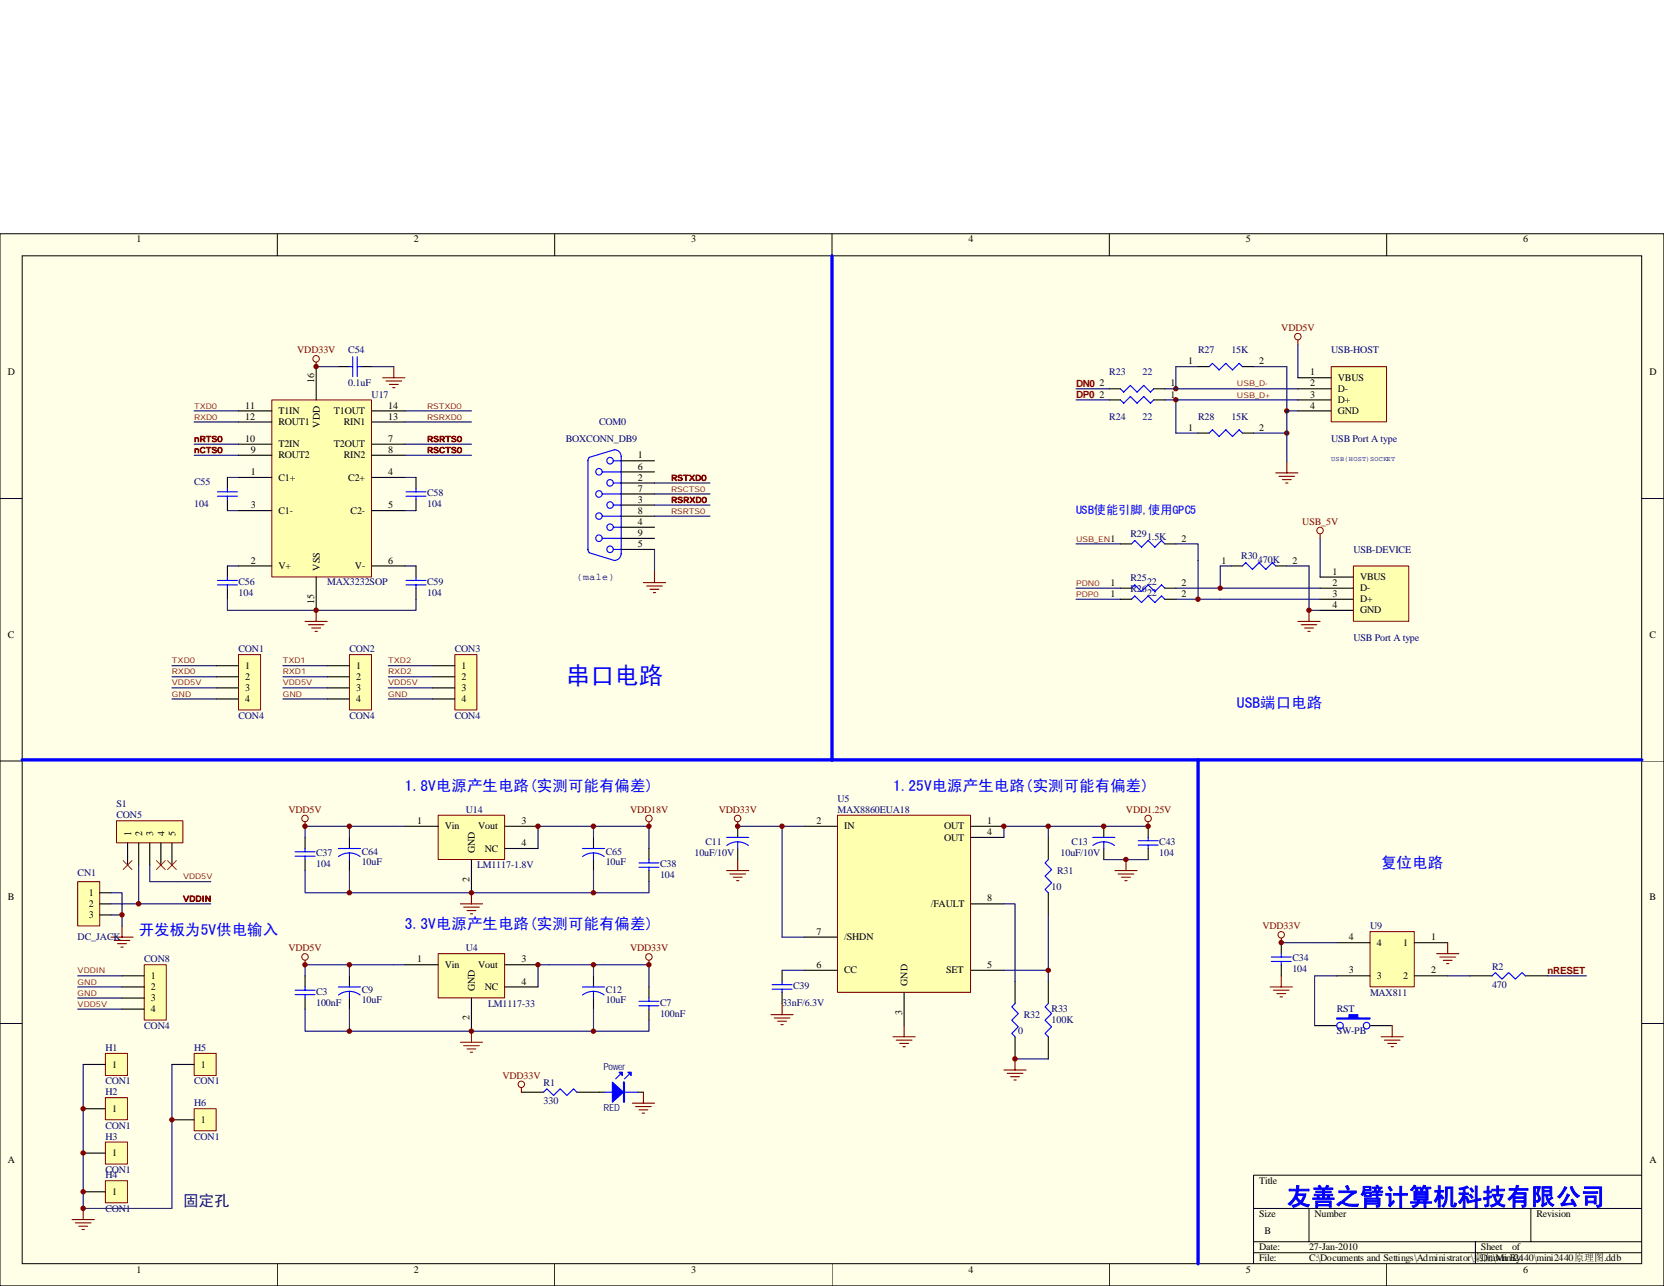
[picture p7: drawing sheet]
<svg xmlns="http://www.w3.org/2000/svg" width="279mm" height="216mm" viewBox="0 0 279 216" stroke-linecap="round" stroke-linejoin="round" font-family="sans-serif">
<path d="M0 39.2h279.4v176.7h-279.4z" fill="#ffffe8"/>
<g fill="none" stroke="#000" stroke-width=".17">
<path d="M0 39.2h279.4v176.7h-279.4zM46.6 39.2v3.7M93.1 39.2v3.7M139.7 39.2v3.7M186.3 39.2v3.7M232.8 39.2v3.7M3.7 42.9h272v169.3h-272zM0 83.7h3.7M275.7 83.7h3.7M0 127.8h3.7M275.7 127.8h3.7M0 171.8h3.7"/>
<path d="M275.7 171.8h3.7M275.7 197.3h-65.2v14.9M46.6 212.2v3.7M93.1 212.2v3.7M139.7 212.2v3.7M186.3 212.2v3.7M210.5 202.9h65.2M210.5 208.5h65.2M210.5 210.3h65.2M219.8 202.9v5.6M232.8 212.2v3.7M247.7 208.5v3.7"/>
<path d="M257 202.9v5.6"/>
</g>
<path d="M53.1 60.8v.8M64.3 63.4h3.7M64.8 64h2.6M65.4 64.5h1.5M65.9 65.1h.4M66.1 61.6v1.8M51.2 104.3h3.7M51.8 104.9h2.6M52.3 105.4h1.5M52.9 106h.4M53.1 102.5v1.8" fill="none" stroke="#800000" stroke-width=".19"/>
<g fill="none" stroke="#000080" stroke-width=".19">
<path d="M32.6 69h7.4M32.6 70.8h7.4M32.6 74.6h7.4M32.6 76.4h7.4M68 69h11.2M68 70.8h11.2M68 74.6h11.2M68 76.4h11.2M38.2 80.2h1.8M38.2 85.7h1.8M38.2 95h1.8M68 80.2h1.8"/>
<path d="M68 85.7h1.8M68 95h1.8M38.2 100.6v1.9h31.6v-1.9"/>
</g>
<path d="M38.2 80.2v1.8M38.2 83.9v1.8M38.2 95v1.9M38.2 98.7v1.9M69.8 80.2v1.8M69.8 83.9v1.8M69.8 95v1.9M69.8 98.7v1.9" fill="none" stroke="#000" stroke-width=".19"/>
<g fill="none" stroke="#00f" stroke-width=".19">
<path d="M36.5 83.3h3.4M36.5 82.6h3.4M36.5 98.2h3.4M36.5 97.5h3.4M38.2 82v.6M38.2 83.3v.6M38.2 96.9v.6M38.2 98.2v.5M68.2 83.3h3.3M68.2 82.6h3.3M68.2 98.2h3.3M68.2 97.5h3.3"/>
<path d="M69.8 82v.6M69.8 83.3v.6M69.8 96.9v.6M69.8 98.2v.5"/>
</g>
<circle cx="53.1" cy="60.2" r=".55" fill="none" stroke="#800000" stroke-width=".17"/>
<path d="M45.7 67.2h16.7v29.7h-16.7z" fill="#ffffb0"/>
<path d="M45.6 67.1h16.8v29.8h-16.8z" fill="none" stroke="#800000" stroke-width=".17"/>
<g fill="none" stroke="#000" stroke-width=".19">
<path d="M40 69h5.6M40 70.8h5.6M40 74.6h5.6M40 76.4h5.6M53.1 61.6v5.5M56.8 61.6h1.9M60.5 61.6h1.9M62.4 69h5.6M62.4 70.8h5.6M62.4 74.6h5.6M62.4 76.4h5.6M104.3 79.2h5.6"/>
<path d="M104.3 77.4h5.6M40 80.2h5.6M40 85.7h5.6M40 95h5.6M53.1 96.9v5.6M62.4 80.2h5.6M62.4 85.7h5.6M62.4 95h5.6M104.3 92.2h5.6M104.3 90.4h5.6M104.3 88.5h5.6M104.3 86.7h5.6"/>
<path d="M104.3 84.8h5.6M104.3 82.9h5.6M104.3 81.1h5.6M188.1 91.3h1.9M195.6 91.3h1.8"/>
</g>
<g fill="none" stroke="#00f" stroke-width=".19">
<path d="M59.2 59.9v3.3M60 59.9v3.3M58.7 61.6h.5M60 61.6h.5M98.9 76.8l-.2 .6v14.8l.2 .5M101.1 79.2h3.2M103 77.4h1.3M104.3 76.6a1.11 1.11 0 0 0-1.1-1.1l-4.3 1.3M104.3 76.6v16.4M98.9 92.8l4.3 1.3M101.1 90.4h3.2M101.1 86.7h3.2"/>
<path d="M101.1 82.9h3.2M103 92.2h1.3M103 88.5h1.3M103 84.8h1.3M103 81.1h1.3M104.3 93a1.13 1.13 0 0 1-1.1 1.1M190 91.3l.5-.6 1.2 1.2 1.1-1.2 1.1 1.2 1.1-1.2 .6 .6"/>
<circle cx="100.6" cy="79.2" r=".55"/>
<circle cx="102.4" cy="77.3" r=".55"/>
<circle cx="100.6" cy="90.4" r=".55"/>
<circle cx="100.6" cy="82.9" r=".55"/>
<circle cx="100.6" cy="86.6" r=".54"/>
<circle cx="102.4" cy="92.2" r=".55"/>
<circle cx="102.4" cy="81.1" r=".55"/>
<circle cx="102.4" cy="84.8" r=".55"/>
<circle cx="102.4" cy="88.5" r=".54"/>
</g>
<g fill="none" stroke="#000080" stroke-width=".19">
<path d="M217.9 57.8v5.6M53.1 61.6h3.7M62.4 61.6h3.7M180.7 65.3h5.6M180.7 67.1h5.6M195.6 65.3h22.3M195.6 67.1h22.3M197.4 67.1v5.6h3.8M201.2 61.6h-3.8v3.7M210.5 61.6h5.6v16M210.5 72.7h5.6M216.1 69h1.8"/>
<path d="M109.9 92.2v3.7M109.9 81.1h9.3M109.9 84.8h9.3M109.9 86.7h9.3M109.9 82.9h9.3M197.4 98.7h24.3M206.8 95h-1.9v3.7M216.1 95h3.7v7.5h1.9M204.9 100.6h16.8"/>
</g>
<path d="M108 97.8h3.8M108.6 98.4h2.6M109.2 98.9h1.4M109.7 99.5h.4M109.9 95.9v1.9" fill="none" stroke="#800000" stroke-width=".19"/>
<g fill="#800000" stroke="#800000" stroke-width=".17">
<circle cx="216.1" cy="72.7" r=".37"/>
<circle cx="197.4" cy="65.3" r=".37"/>
<circle cx="216.1" cy="69" r=".37"/>
<circle cx="204.9" cy="98.7" r=".37"/>
<circle cx="197.4" cy="67.1" r=".37"/>
</g>
<path d="M223.5 61.6h9.3v9.2h-9.3z" fill="#ffffb0"/>
<path d="M223.5 61.6h9.3v9.2h-9.3z" fill="none" stroke="#800000" stroke-width=".17"/>
<path d="M217.9 63.4h5.6M217.9 65.3h5.6M217.9 67.1h5.6M217.9 69h5.6" fill="none" stroke="#000" stroke-width=".19"/>
<path d="M227.3 95h9.2v9.3h-9.2z" fill="#ffffb0"/>
<g fill="none" stroke="#800000" stroke-width=".17">
<path d="M227.2 95h9.3v9.3h-9.3z"/>
<circle cx="217.9" cy="56.5" r=".55"/>
<circle cx="221.6" cy="89.1" r=".55"/>
</g>
<g fill="none" stroke="#000" stroke-width=".19">
<path d="M186.3 65.3h1.8M186.3 67.1h1.8M193.7 65.3h1.9M193.7 67.1h1.9M201.2 72.7h1.8M201.2 61.6h1.8M208.6 72.7h1.9M208.6 61.6h1.9M188.1 98.7h1.9M195.6 98.7h1.8M206.8 95h1.8M214.2 95h1.9"/>
<path d="M221.7 96.9h5.5M221.7 98.7h5.5M188.1 100.6h1.9M195.6 100.6h1.8M221.7 100.6h5.5M221.7 102.5h5.5M220.7 172.2h3.8M230 172.2h3.8"/>
</g>
<g fill="none" stroke="#00f" stroke-width=".19">
<path d="M188.1 65.3l.6 .5 1.1-1.1 1.1 1.1 1.1-1.1 1.2 1.1 .5-.5M188.1 67.1l.6 .6 1.1-1.1 1.1 1.1 1.1-1.1 1.2 1.1 .5-.6M203 72.7l.6-.5 1.1 1.1 1.1-1.1 1.1 1.1 1.2-1.1 .5 .5M203 61.6l.6-.6 1.1 1.1 1.1-1.1 1.1 1.1 1.2-1.1 .5 .6M190 98.7l.5-.5 1.2 1.1 1.1-1.1 1.1 1.1 1.1-1.1 .6 .5M208.6 95l.6-.5 1.1 1.1 1.1-1.1 1.1 1.1 1.2-1.1 .5 .5M190 100.6l.5-.5 1.2 1.1 1.1-1.1 1.1 1.1 1.1-1.1 .6 .5"/>
<circle cx="225" cy="172.2" r=".55"/>
<circle cx="229.5" cy="172.2" r=".55"/>
</g>
<path d="M217.9 57.1v.7M214.2 79.4h3.7M214.8 80h2.6M216.1 77.6v1.8M215.3 80.5h1.5M215.9 81.1h.4M221.7 89.6v.8M217.9 104.3h3.8M218.5 104.9h2.6M219.1 105.4h1.4M219.6 106h.4M219.8 102.5v1.8" fill="none" stroke="#800000" stroke-width=".19"/>
<path d="M180.7 98.7h7.4M180.7 91.3h7.4M197.4 91.3h3.8v9.3M221.7 90.4v6.5M180.7 100.6h7.4M197.4 100.6h7.5M259.8 163.8h6.6" fill="none" stroke="#000080" stroke-width=".19"/>
<path d="M224.5 170.9h2v-.6h1.5v.6h2v.2h-5.5z" fill-rule="evenodd" fill="#00f" stroke="#00f" stroke-width=".19"/>
<path d="M230.1 156.4h7.4v9.3h-7.4z" fill="#ffffb0"/>
<g fill="none" stroke="#800000" stroke-width=".17">
<path d="M230 156.4h7.5v9.3h-7.5z"/>
<circle cx="215.1" cy="156.9" r=".54"/>
</g>
<path d="M215.1 158.3v1.8M224.5 158.3h5.5M237.5 158.3h5.6M215.1 162v1.8M224.5 163.8h5.5M237.5 163.8h5.6M246.8 163.8h3.7M256.1 163.8h3.7" fill="none" stroke="#000" stroke-width=".19"/>
<g fill="none" stroke="#800000" stroke-width=".19">
<path d="M215.1 157.5v.8M243.1 158.3v1.8M213.3 165.7h3.7M213.8 166.2h2.7M214.4 166.8h1.5M214.9 167.4h.4M215.1 163.8v1.9M231.9 174.1h3.7M232.5 174.6h2.6M233 175.2h1.5M233.6 175.7h.4M233.8 172.2v1.9"/>
<path d="M241.2 160.1h3.7M241.8 160.7h2.6M242.3 161.2h1.5M242.9 161.8h.4"/>
</g>
<path d="M213.5 161.4h3.3M213.5 160.7h3.3M215.1 160.1v.6M215.1 161.4v.6M250.5 163.8l.6-.5 1.1 1.1 1.1-1.1 1.1 1.1 1.2-1.1 .5 .5" fill="none" stroke="#00f" stroke-width=".19"/>
<path d="M220.7 158.3h3.8M224.5 163.8h-3.8v8.4" fill="none" stroke="#000080" stroke-width=".19"/>
<path d="M58.7 109.9h3.7v9.3h-3.7z" fill="#ffffb0"/>
<path d="M58.7 109.9h3.7v9.3h-3.7z" fill="none" stroke="#800000" stroke-width=".17"/>
<path d="M54.9 111.8h3.8M54.9 113.6h3.8M54.9 115.5h3.8M54.9 117.3h3.8" fill="none" stroke="#000" stroke-width=".19"/>
<path d="M28.9 111.8h7.4M28.9 113.6h7.4M28.9 115.5h7.4M28.9 117.3h7.4M47.5 111.8h7.4M47.5 113.6h7.4M47.5 115.5h7.4M47.5 117.3h7.4" fill="none" stroke="#000080" stroke-width=".19"/>
<path d="M76.4 109.9h3.7v9.3h-3.7z" fill="#ffffb0"/>
<path d="M76.4 109.9h3.7v9.3h-3.7z" fill="none" stroke="#800000" stroke-width=".17"/>
<path d="M72.6 111.8h3.8M72.6 113.6h3.8M72.6 115.5h3.8M72.6 117.3h3.8" fill="none" stroke="#000" stroke-width=".19"/>
<path d="M65.2 111.8h7.4M65.2 113.6h7.4M65.2 115.5h7.4M65.2 117.3h7.4" fill="none" stroke="#000080" stroke-width=".19"/>
<path d="M40.1 109.9h3.7v9.3h-3.7z" fill="#ffffb0"/>
<path d="M40 109.9h3.8v9.3h-3.8z" fill="none" stroke="#800000" stroke-width=".17"/>
<path d="M36.3 111.8h3.7M36.3 113.6h3.7M36.3 115.5h3.7M36.3 117.3h3.7" fill="none" stroke="#000" stroke-width=".19"/>
<path d="M139.7 42.9v84.7M3.7 127.6h272" fill="none" stroke="#00f" stroke-width=".56"/>
<g fill="#800000" stroke="#800000" stroke-width=".17">
<circle cx="53.1" cy="102.4" r=".37"/>
<circle cx="53.1" cy="61.5" r=".38"/>
<circle cx="219.8" cy="102.4" r=".37"/>
<circle cx="201.2" cy="100.6" r=".38"/>
</g>
<path d="M18.6 157.3h3.8M19.2 157.9h2.6M19.7 158.4h1.5M20.3 159h.4M20.5 155.5v1.8" fill="none" stroke="#800000" stroke-width=".19"/>
<path d="M13.1 148h3.6v7.4h-3.6z" fill="#ffffb0"/>
<g fill="none" stroke="#800000" stroke-width=".17">
<path d="M13 148h3.7v7.4h-3.7z"/>
<circle cx="87.5" cy="182" r=".54"/>
</g>
<g fill="none" stroke="#000" stroke-width=".19">
<path d="M16.8 149.9h1.8M16.8 151.7h1.8M16.8 153.6h1.8M51.2 163.8v1.9M51.2 167.6v1.8M58.7 163.8v1.9M58.7 167.6v1.8M99.7 163.8v1.9M99.7 167.6v1.8M109 165.7v1.9M109 169.4v1.9M87.5 183.4h3.8"/>
<path d="M96.9 183.4h4.6M107.1 183.4h.9"/>
</g>
<path d="M18.6 153.6h1.9M51.2 169.4v3.7h7.5M51.2 162v1.8M58.7 169.4v3.7M66.1 162h-7.4v1.8M92.2 162h16.8v3.7M99.7 169.4v3.7h-41M99.7 162v1.8M109 171.3v1.8h-9.3" fill="none" stroke="#000080" stroke-width=".19"/>
<g fill="none" stroke="#00f" stroke-width=".19">
<path d="M49.6 167h3.3M49.6 166.2h3.3M51.2 165.7v.5M51.2 167v.6M56.8 165.7h3.7M56.8 167a3 3 0 0 1 3.7 0M58.7 166.4v1.2M97.8 165.7h3.7M97.8 167a3 3 0 0 1 3.7 0M99.7 166.4v1.2M107.3 168.8h3.3M107.3 168.1h3.3"/>
<path d="M109 167.6v.5M109 168.8v.6M91.3 183.4l.5-.6 1.1 1.1 1.2-1.1 1.1 1.1 1.1-1.1 .6 .6M101.5 183.4h5.6M104.1 180.4l-.7 .7M105.6 180.4l-.7 .7"/>
</g>
<g fill="#00f" stroke="#00f" stroke-width=".19">
<path d="M102.8 181.7l1.9 1.7-1.9 1.6z"/>
<path d="M105.4 180h.6v.6z"/>
<path d="M103.9 180h.6v.6z"/>
<path d="M104.7 181.7h.2v3.3h-.2z" fill-rule="evenodd"/>
</g>
<path d="M87.5 182.6v.8M106.2 185.2h3.7M106.7 185.8h2.6M107.3 186.3h1.5M107.8 186.9h.4M108 183.4v1.8" fill="none" stroke="#800000" stroke-width=".19"/>
<path d="M73.6 160.1h11.1v7.4h-11.1z" fill="#ffffb0"/>
<path d="M73.6 160.1h11.1v7.4h-11.1z" fill="none" stroke="#800000" stroke-width=".17"/>
<path d="M68 162h5.6M79.2 167.6v5.5M84.8 162h5.5M84.8 165.7h5.5" fill="none" stroke="#000" stroke-width=".19"/>
<path d="M66.1 162h1.9M92.2 162h-1.9v3.7" fill="none" stroke="#000080" stroke-width=".19"/>
<path d="M17.7 176.9h3.7v3.7h-3.7z" fill="#ffffb0"/>
<path d="M17.7 176.8h3.7v3.8h-3.7z" fill="none" stroke="#800000" stroke-width=".17"/>
<path d="M14 178.7h3.7" fill="none" stroke="#000" stroke-width=".19"/>
<path d="M17.7 184.3h3.7v3.7h-3.7z" fill="#ffffb0"/>
<path d="M17.7 184.3h3.7v3.7h-3.7z" fill="none" stroke="#800000" stroke-width=".17"/>
<path d="M14 186.1h3.7" fill="none" stroke="#000" stroke-width=".19"/>
<path d="M17.7 198.2h3.7v3.7h-3.7z" fill="#ffffb0"/>
<path d="M17.7 198.2h3.7v3.7h-3.7z" fill="none" stroke="#800000" stroke-width=".17"/>
<path d="M14 200.1h3.7" fill="none" stroke="#000" stroke-width=".19"/>
<path d="M17.7 191.7h3.7v3.7h-3.7z" fill="#ffffb0"/>
<path d="M17.7 191.7h3.7v3.7h-3.7z" fill="none" stroke="#800000" stroke-width=".17"/>
<path d="M14 193.6h3.7" fill="none" stroke="#000" stroke-width=".19"/>
<path d="M29.8 148h5.6M14 178.7v24.2" fill="none" stroke="#000080" stroke-width=".19"/>
<path d="M12.1 204.7h3.7M12.7 205.3h2.6M13.2 205.9h1.5M13.8 206.4h.4M14 202.9v1.8" fill="none" stroke="#800000" stroke-width=".19"/>
<path d="M19.6 137.8h11.1v3.7h-11.1z" fill="#ffffb0"/>
<path d="M19.6 137.8h11.1v3.7h-11.1z" fill="none" stroke="#800000" stroke-width=".17"/>
<path d="M21.4 141.5v3.7M23.3 141.5v3.7M25.1 141.5v3.7M27 141.5v3.7M28.9 141.5v3.7" fill="none" stroke="#000" stroke-width=".19"/>
<path d="M20.7 144.5l1.5 1.5M22.2 144.5l-1.5 1.5M26.3 144.5l1.4 1.5M27.7 144.5l-1.4 1.5M28.1 144.5l1.5 1.5M29.6 144.5l-1.5 1.5" fill="none" stroke="#f00" stroke-width=".17"/>
<path d="M25.1 145.2v2.8h4.7" fill="none" stroke="#000080" stroke-width=".19"/>
<path d="M24.2 162h3.7v9.3h-3.7z" fill="#ffffb0"/>
<path d="M24.2 162h3.7v9.3h-3.7z" fill="none" stroke="#800000" stroke-width=".17"/>
<path d="M20.5 163.8h3.7M20.5 165.7h3.7M20.5 167.6h3.7M20.5 169.4h3.7" fill="none" stroke="#000" stroke-width=".19"/>
<path d="M13 163.8h7.5M13 165.7h7.5M13 167.6h7.5M13 169.4h7.5" fill="none" stroke="#000080" stroke-width=".19"/>
<path d="M32.6 176.9h3.7v3.7h-3.7z" fill="#ffffb0"/>
<path d="M32.6 176.8h3.7v3.8h-3.7z" fill="none" stroke="#800000" stroke-width=".17"/>
<path d="M28.9 178.7h3.7" fill="none" stroke="#000" stroke-width=".19"/>
<path d="M32.6 186.2h3.7v3.6h-3.7z" fill="#ffffb0"/>
<g fill="none" stroke="#800000" stroke-width=".17">
<path d="M32.6 186.1h3.7v3.7h-3.7z"/>
<circle cx="51.2" cy="137.4" r=".55"/>
</g>
<path d="M51.2 140.6v1.9M51.2 144.3v1.9M58.7 140.6v1.9M58.7 144.3v1.9M99.7 140.6v1.9M99.7 144.3v1.9M109 142.5v1.8M109 146.2v1.8M28.9 188h3.7" fill="none" stroke="#000" stroke-width=".19"/>
<path d="M58.7 138.7v1.9M66.1 138.7h-14.9v1.9M92.2 138.7h16.8v3.8M99.7 138.7v1.9M51.2 146.2v3.7h7.5M58.7 146.2v3.7M99.7 146.2v3.7h-41M109 148v1.9h-9.3M28.9 178.7v24.2h-14.9" fill="none" stroke="#000080" stroke-width=".19"/>
<path d="M77.3 175h3.7M77.9 175.6h2.6M78.4 176.1h1.5M79 176.7h.4M79.2 173.1v1.9" fill="none" stroke="#f00" stroke-width=".19"/>
<g fill="none" stroke="#00f" stroke-width=".19">
<path d="M49.6 143.7h3.3M49.6 143h3.3M51.2 142.5v.5M51.2 143.7v.6M56.8 142.5h3.7M56.8 143.8a3 3 0 0 1 3.7 0M58.7 143.2v1.1M97.8 142.5h3.7M97.8 143.8a3 3 0 0 1 3.7 0M99.7 143.2v1.1M107.3 145.6h3.3M107.3 144.9h3.3"/>
<path d="M109 144.3v.6M109 145.6v.6"/>
</g>
<path d="M51.2 138v.7M77.3 151.7h3.7M77.9 152.3h2.6M78.4 152.9h1.5M79 153.4h.4M79.2 149.9v1.8" fill="none" stroke="#800000" stroke-width=".19"/>
<path d="M73.6 136.9h11.1v7.4h-11.1z" fill="#ffffb0"/>
<g fill="none" stroke="#800000" stroke-width=".17">
<path d="M73.6 136.9h11.1v7.4h-11.1z"/>
<circle cx="108.9" cy="137.4" r=".55"/>
<circle cx="51.2" cy="160.7" r=".55"/>
<circle cx="108.9" cy="160.7" r=".55"/>
</g>
<path d="M68 138.7h5.6M84.8 138.7h5.5M79.2 144.3v5.6M84.8 142.5h5.5" fill="none" stroke="#000" stroke-width=".19"/>
<path d="M66.1 138.7h1.9M92.2 138.7h-1.9v3.8M18.6 149.9h1.9v5.6M18.6 151.7h4.7M23.3 145.2v6.5h12.1M51.2 162h7.5" fill="none" stroke="#000080" stroke-width=".19"/>
<path d="M109 138v.7M51.2 161.2v.8M109 161.2v.8" fill="none" stroke="#800000" stroke-width=".19"/>
<g fill="#800000" stroke="#800000" stroke-width=".17">
<circle cx="20.5" cy="153.6" r=".37"/>
<circle cx="58.7" cy="162" r=".37"/>
<circle cx="58.7" cy="173.1" r=".37"/>
<circle cx="109" cy="162" r=".37"/>
<circle cx="99.6" cy="162" r=".37"/>
<circle cx="51.2" cy="162" r=".37"/>
<circle cx="79.2" cy="173.1" r=".37"/>
<circle cx="90.3" cy="162" r=".37"/>
<circle cx="14" cy="186.1" r=".37"/>
<circle cx="14" cy="200.1" r=".37"/>
<circle cx="14" cy="193.6" r=".37"/>
<circle cx="14" cy="202.9" r=".38"/>
<circle cx="28.9" cy="188" r=".37"/>
<circle cx="79.2" cy="149.9" r=".37"/>
<circle cx="58.7" cy="138.7" r=".38"/>
<circle cx="58.7" cy="149.9" r=".37"/>
<circle cx="99.6" cy="149.9" r=".37"/>
<circle cx="109" cy="138.7" r=".38"/>
<circle cx="99.6" cy="138.7" r=".38"/>
<circle cx="51.2" cy="138.7" r=".38"/>
<circle cx="90.3" cy="138.7" r=".38"/>
<circle cx="23.3" cy="151.7" r=".38"/>
<circle cx="99.6" cy="173.1" r=".37"/>
</g>
<path d="M140.7 136.9h22.3v29.7h-22.3z" fill="#ffffb0"/>
<g fill="none" stroke="#800000" stroke-width=".17">
<path d="M140.6 136.9h22.4v29.7h-22.4z"/>
<circle cx="123.8" cy="137.4" r=".55"/>
<circle cx="192.8" cy="137.4" r=".55"/>
</g>
<g fill="none" stroke="#000" stroke-width=".19">
<path d="M123.9 138.7v1.9M135 138.7h5.6M163 138.7h5.6M185.3 138.7v1.9M192.8 138.7v1.9M123.9 142.5v1.8M135 157.3h5.6M163 140.6h5.6M163 151.7h5.6M176 140.6v3.7M176 149.9v3.7M185.3 142.5v1.8"/>
<path d="M192.8 142.5v1.8M131.3 162.9v1.9M131.3 166.6v1.9M135 162.9h5.6M151.8 166.6v5.6M163 162.9h5.6M170.4 164.8v3.7M170.4 174.1v3.7M176 164.8v3.7M176 174.1v3.7"/>
</g>
<g fill="none" stroke="#00f" stroke-width=".19">
<path d="M122 140.6h3.7M122 141.9a3 3 0 0 1 3.7 0M123.9 141.3v1.2M176 144.3l-.5 .6 1.1 1.1-1.1 1.1 1.1 1.1-1.1 1.1 .5 .6M183.5 140.6h3.7M185.3 141.3l1.2 .3 .6 .3M185.3 141.3l-1.1 .3-.7 .3M185.3 141.3v1.2M191.1 141.9h3.4M191.1 141.1h3.4M192.8 140.6v.5M192.8 141.9v.6"/>
<path d="M129.6 166.1h3.4M129.6 165.3h3.4M131.3 164.8v.5M131.3 166.1v.5M170.4 168.5l-.5 .5 1.1 1.2-1.1 1.1 1.1 1.1-1.1 1.1 .5 .6M176 168.5l-.5 .5 1.1 1.2-1.1 1.1 1.1 1.1-1.1 1.1 .5 .6"/>
</g>
<path d="M123.9 138.7h11.1M131.3 138.7v18.6h3.7M176 138.7v1.9M192.8 138.7h-24.2v1.9M168.6 151.7h1.8v13.1M176 153.6v11.2M185.3 144.3h7.5M215.1 158.3h5.6M131.3 162.9h3.7M168.6 162.9h7.4M170.4 177.8h5.6M243.1 163.8h3.7" fill="none" stroke="#000080" stroke-width=".19"/>
<g fill="none" stroke="#800000" stroke-width=".19">
<path d="M123.9 138v.7M192.8 138v.7M122 146.2h3.7M122.6 146.7h2.6M123.1 147.3h1.5M123.7 147.8h.4M123.9 144.3v1.9M187.2 146.2h3.7M187.7 146.7h2.7M188.3 147.3h1.5M188.9 147.8h.4M189.1 144.3v1.9"/>
<path d="M129.5 170.3h3.7M130 170.9h2.6M130.6 171.4h1.5M131.1 172h.4M131.3 168.5v1.8M149.9 174.1h3.8M150.5 174.6h2.6M151.1 175.2h1.4M151.6 175.7h.4M151.8 172.2v1.9M168.6 179.6h3.7M170.4 177.8v1.8"/>
<path d="M169.1 180.2h2.6M169.7 180.8h1.5M170.2 181.3h.4"/>
</g>
<g fill="#800000" stroke="#800000" stroke-width=".17">
<circle cx="168.6" cy="138.7" r=".38"/>
<circle cx="192.8" cy="138.7" r=".38"/>
<circle cx="123.9" cy="138.7" r=".38"/>
<circle cx="131.3" cy="138.7" r=".38"/>
<circle cx="170.4" cy="177.8" r=".38"/>
<circle cx="176" cy="162.9" r=".37"/>
<circle cx="176" cy="138.7" r=".38"/>
<circle cx="185.3" cy="138.7" r=".38"/>
<circle cx="189.1" cy="144.3" r=".37"/>
<circle cx="215.1" cy="158.2" r=".37"/>
</g>
<path d="M201.2 127.6v84.6" fill="none" stroke="#00f" stroke-width=".56"/>
<g font-size="4.1" fill="#00f">
<text x="95" y="114.9">串口电路</text>
<text x="216.1" y="202.3">友善之臂计算机科技有限公司</text>
</g>
<g font-size="2.6" fill="#00f">
<text x="207.7" y="118.9">USB端口电路</text>
<text x="68" y="132.8">1.8V电源产生电路(实测可能有偏差)</text>
<text x="149.9" y="132.8">1.25V电源产生电路(实测可能有偏差)</text>
<text x="231.9" y="145.8">复位电路</text>
<text x="23.3" y="157">开发板为5V供电输入</text>
<text x="68" y="156">3.3V电源产生电路(实测可能有偏差)</text>
</g>
<text font-size="2.6" fill="#000080" x="30.7" y="202.5">固定孔</text>
<text font-size="2" fill="#00f" x="180.7" y="86.4">USB使能引脚,使用GPC5</text>
<g font-size="1.7">
<text x="22.9" y="40.7">1</text>
<text x="69.5" y="40.7">2</text>
<text x="116" y="40.7">3</text>
<text x="162.6" y="40.7">4</text>
<text x="209.2" y="40.7">5</text>
<text x="255.7" y="40.7">6</text>
<text x="1.3" y="63">D</text>
<text x="52.7" y="64.3" transform="rotate(-90 52.7 64.3)">16</text>
<text x="184.6" y="64.9">2</text>
<text x="196.5" y="64.9">1</text>
<text x="199.5" y="61.2">1</text>
<text x="211.4" y="61.2">2</text>
<text x="220" y="63">1</text>
<text x="220" y="64.9">2</text>
<text x="224.6" y="63.9">VBUS</text>
<text x="224.6" y="65.8">D-</text>
<text x="277" y="63">D</text>
<text x="41.2" y="68.6">11</text>
<text x="41.2" y="70.4">12</text>
<text x="46.8" y="69.5">T1IN</text>
<text x="46.8" y="71.4">ROUT1</text>
<text x="53.7" y="71.8" transform="rotate(-90 53.7 71.8)">VDD</text>
<text x="56.1" y="69.5">T1OUT</text>
<text x="57.7" y="71.4">RIN1</text>
<text x="65.2" y="70.4">13</text>
<text x="65.2" y="68.6">14</text>
<text x="184.6" y="66.7">2</text>
<text x="196.5" y="66.7">1</text>
<text x="220" y="66.7">3</text>
<text x="220" y="68.6">4</text>
<text x="224.6" y="67.7">D+</text>
<text x="224.6" y="69.5">GND</text>
<text x="41.2" y="74.2">10</text>
<text x="42.1" y="76">9</text>
<text x="46.8" y="75.1">T2IN</text>
<text x="46.8" y="77">ROUT2</text>
<text x="56.1" y="75.1">T2OUT</text>
<text x="57.7" y="77">RIN2</text>
<text x="65.2" y="76">8</text>
<text x="65.2" y="74.2">7</text>
<text x="107.1" y="77">1</text>
<text x="199.5" y="72.3">1</text>
<text x="211.4" y="72.3">2</text>
<text x="42.1" y="79.8">1</text>
<text x="46.8" y="80.7">C1+</text>
<text x="58.5" y="80.7">C2+</text>
<text x="65.2" y="79.8">4</text>
<text x="107.1" y="82.5">7</text>
<text x="107.1" y="80.7">2</text>
<text x="107.1" y="78.8">6</text>
<text x="42.1" y="85.3">3</text>
<text x="46.8" y="86.3">C1-</text>
<text x="58.9" y="86.3">C2-</text>
<text x="65.2" y="85.3">5</text>
<text x="107.1" y="90">9</text>
<text x="107.1" y="88.1">4</text>
<text x="107.1" y="86.3">8</text>
<text x="107.1" y="84.4">3</text>
<text x="42.1" y="94.6">2</text>
<text x="46.8" y="95.6">V+</text>
<text x="53.7" y="95.8" transform="rotate(-90 53.7 95.8)">VSS</text>
<text x="59.6" y="95.6">V-</text>
<text x="65.2" y="94.6">6</text>
<text x="107.1" y="91.8">5</text>
<text x="186.5" y="90.9">1</text>
<text x="198.4" y="90.9">2</text>
<text x="205.1" y="94.6">1</text>
<text x="217" y="94.6">2</text>
<text x="52.7" y="101.3" transform="rotate(-90 52.7 101.3)">15</text>
<text x="186.5" y="100.2">1</text>
<text x="186.5" y="98.3">1</text>
<text x="198.4" y="100.2">2</text>
<text x="198.4" y="98.3">2</text>
<text x="223.7" y="96.5">1</text>
<text x="223.7" y="98.3">2</text>
<text x="223.7" y="100.2">3</text>
<text x="228.4" y="97.4">VBUS</text>
<text x="228.4" y="99.3">D-</text>
<text x="228.4" y="101.1">D+</text>
<text x="1.3" y="107.1">C</text>
<text x="223.7" y="102.1">4</text>
<text x="228.4" y="103">GND</text>
<text x="277" y="107.1">C</text>
<text x="41.2" y="112.3">1</text>
<text x="59.8" y="112.3">1</text>
<text x="77.5" y="112.3">1</text>
<text x="41.2" y="114.2">2</text>
<text x="41.2" y="116">3</text>
<text x="41.2" y="117.9">4</text>
<text x="59.8" y="114.2">2</text>
<text x="59.8" y="116">3</text>
<text x="59.8" y="117.9">4</text>
<text x="77.5" y="114.2">2</text>
<text x="77.5" y="116">3</text>
<text x="77.5" y="117.9">4</text>
<text x="22" y="140.4" transform="rotate(-90 22 140.4)">1</text>
<text x="23.9" y="140.4" transform="rotate(-90 23.9 140.4)">2</text>
<text x="25.7" y="140.4" transform="rotate(-90 25.7 140.4)">3</text>
<text x="27.6" y="140.4" transform="rotate(-90 27.6 140.4)">4</text>
<text x="29.5" y="140.4" transform="rotate(-90 29.5 140.4)">5</text>
<text x="70" y="138.3">1</text>
<text x="74.7" y="139.3">Vin</text>
<text x="79.8" y="143.2" transform="rotate(-90 79.8 143.2)">GND</text>
<text x="80.3" y="139.3">Vout</text>
<text x="81.4" y="143">NC</text>
<text x="87.5" y="142">4</text>
<text x="87.5" y="138.3">3</text>
<text x="137.1" y="138.3">2</text>
<text x="141.8" y="139.3">IN</text>
<text x="158.5" y="139.3">OUT</text>
<text x="158.5" y="141.1">OUT</text>
<text x="165.8" y="138.3">1</text>
<text x="165.8" y="140.2">4</text>
<text x="78.8" y="148" transform="rotate(-90 78.8 148)">2</text>
<text x="1.3" y="151.2">B</text>
<text x="14.9" y="150.4">1</text>
<text x="14.9" y="152.3">2</text>
<text x="14.9" y="154.1">3</text>
<text x="156.3" y="152.3">/FAULT</text>
<text x="165.8" y="151.3">8</text>
<text x="277" y="151.2">B</text>
<text x="70" y="161.6">1</text>
<text x="87.5" y="161.6">3</text>
<text x="137.1" y="156.9">7</text>
<text x="141.8" y="157.9">/SHDN</text>
<text x="226.5" y="157.9">4</text>
<text x="231.2" y="158.8">4</text>
<text x="235.6" y="158.8">1</text>
<text x="240.3" y="157.9">1</text>
<text x="25.3" y="164.4">1</text>
<text x="25.3" y="166.2">2</text>
<text x="74.7" y="162.5">Vin</text>
<text x="79.8" y="166.4" transform="rotate(-90 79.8 166.4)">GND</text>
<text x="80.3" y="162.5">Vout</text>
<text x="81.4" y="166.2">NC</text>
<text x="87.5" y="165.3">4</text>
<text x="137.1" y="162.5">6</text>
<text x="141.8" y="163.4">CC</text>
<text x="152.4" y="165.5" transform="rotate(-90 152.4 165.5)">GND</text>
<text x="158.9" y="163.4">SET</text>
<text x="165.8" y="162.5">5</text>
<text x="226.5" y="163.4">3</text>
<text x="231.2" y="164.4">3</text>
<text x="235.6" y="164.4">2</text>
<text x="240.3" y="163.4">2</text>
<text x="25.3" y="168.1">3</text>
<text x="25.3" y="169.9">4</text>
<text x="78.8" y="171.3" transform="rotate(-90 78.8 171.3)">2</text>
<text x="151.5" y="170.3" transform="rotate(-90 151.5 170.3)">3</text>
<text x="18.8" y="179.2">1</text>
<text x="33.7" y="179.2">1</text>
<text x="18.8" y="186.7">1</text>
<text x="33.7" y="188.5">1</text>
<text x="1.3" y="195.2">A</text>
<text x="18.8" y="194.1">1</text>
<text x="277" y="195.2">A</text>
<text x="18.8" y="200.6">1</text>
<text x="211.4" y="198.8">Title</text>
<text x="211.4" y="204.3">Size</text>
<text x="211.4" y="209.9">Date:</text>
<text x="212.3" y="207.1">B</text>
<text x="219.8" y="209.9">27-Jan-2010</text>
<text x="220.7" y="204.3">Number</text>
<text x="248.7" y="209.9">Sheet</text>
<text x="253.9" y="209.9">of</text>
<text x="258" y="204.3">Revision</text>
<text x="22.9" y="213.6">1</text>
<text x="69.5" y="213.6">2</text>
<text x="116" y="213.6">3</text>
<text x="162.6" y="213.6">4</text>
<text x="209.2" y="213.6">5</text>
<text x="211.4" y="211.8">File:</text>
<text x="219.8" y="211.8">C:\Documents and Settings\Administrator\桌面\Mini2440\mini2440原理图.ddb</text>
<text x="248.7" y="211.8">Drawn By:</text>
<text x="255.7" y="213.6">6</text>
</g>
<g font-size="1.7" fill="#800000">
<text x="49.9" y="59.3">VDD33V</text>
<text x="215.1" y="55.6">VDD5V</text>
<text x="180.7" y="64.9">DN0</text>
<text x="180.7" y="66.8">DP0</text>
<text x="218.7" y="88.1">USB_5V</text>
<text x="48.4" y="136.5">VDD5V</text>
<text x="105.8" y="136.5">VDD18V</text>
<text x="120.7" y="136.5">VDD33V</text>
<text x="189.1" y="136.5">VDD1.25V</text>
<text x="212" y="156">VDD33V</text>
<text x="48.4" y="159.7">VDD5V</text>
<text x="105.8" y="159.7">VDD33V</text>
<text x="259.8" y="163.4">nRESET</text>
<text x="84.4" y="181.1">VDD33V</text>
</g>
<g font-size="1.7" fill="#000080">
<text x="58.5" y="59.3">C54</text>
<text x="201.2" y="59.3">R27</text>
<text x="206.8" y="59.3">15K</text>
<text x="223.5" y="59.3">USB-HOST</text>
<text x="58.5" y="64.9">0.1uF</text>
<text x="186.3" y="63">R23</text>
<text x="191.9" y="63">22</text>
<text x="62.4" y="66.7">U17</text>
<text x="100.6" y="71.4">COM0</text>
<text x="186.3" y="70.4">R24</text>
<text x="191.9" y="70.4">22</text>
<text x="201.2" y="70.4">R28</text>
<text x="206.8" y="70.4">15K</text>
<text x="95" y="74.2">BOXCONN_DB9</text>
<text x="223.5" y="74.2">USB Port A type</text>
<text x="32.6" y="81.4">C55</text>
<text x="71.7" y="83.3">C58</text>
<text x="32.6" y="85.2">104</text>
<text x="71.7" y="85.2">104</text>
<text x="189.8" y="90.2">R29</text>
<text x="192.6" y="90.7">1.5K</text>
<text x="208.4" y="93.9">R30</text>
<text x="211.2" y="94.4">470K</text>
<text x="227.2" y="92.8">USB-DEVICE</text>
<text x="40" y="98.2">C56</text>
<text x="40" y="100">104</text>
<text x="54.9" y="98.2">MAX3232SOP</text>
<text x="71.7" y="98.2">C59</text>
<text x="71.7" y="100">104</text>
<text x="189.8" y="99.5">R26</text>
<text x="189.8" y="97.6">R25</text>
<text x="192.6" y="100">22</text>
<text x="192.6" y="98.2">22</text>
<text x="227.2" y="107.7">USB Port A type</text>
<text x="40" y="109.5">CON1</text>
<text x="58.7" y="109.5">CON2</text>
<text x="76.4" y="109.5">CON3</text>
<text x="40" y="120.7">CON4</text>
<text x="58.7" y="120.7">CON4</text>
<text x="76.4" y="120.7">CON4</text>
<text x="19.6" y="135.5">S1</text>
<text x="19.6" y="137.4">CON5</text>
<text x="78.2" y="136.5">U14</text>
<text x="140.6" y="134.6">U5</text>
<text x="140.6" y="136.5">MAX8860EUA18</text>
<text x="53.1" y="143.7">C37</text>
<text x="60.7" y="143.5">C64</text>
<text x="101.7" y="143.5">C65</text>
<text x="116.6" y="143.7">10uF/10V</text>
<text x="118.5" y="141.9">C11</text>
<text x="178.1" y="143.7">10uF/10V</text>
<text x="179.9" y="141.9">C13</text>
<text x="194.6" y="141.9">C43</text>
<text x="194.6" y="143.7">104</text>
<text x="13" y="147.1">CN1</text>
<text x="53.1" y="145.6">104</text>
<text x="60.7" y="145.2">10uF</text>
<text x="80.1" y="145.8">LM1117-1.8V</text>
<text x="101.7" y="145.2">10uF</text>
<text x="110.8" y="145.6">C38</text>
<text x="110.8" y="147.4">104</text>
<text x="176.6" y="149.5">10</text>
<text x="177.5" y="146.7">R31</text>
<text x="230" y="156">U9</text>
<text x="13" y="157.9">DC_JACK</text>
<text x="24.2" y="161.6">CON8</text>
<text x="78.2" y="159.7">U4</text>
<text x="217" y="161.4">C34</text>
<text x="53.1" y="167">C3</text>
<text x="60.7" y="166.8">C9</text>
<text x="101.7" y="166.8">C12</text>
<text x="133.2" y="166">C39</text>
<text x="217" y="163.2">104</text>
<text x="230" y="167.2">MAX811</text>
<text x="250.5" y="162.9">R2</text>
<text x="250.5" y="165.8">470</text>
<text x="24.2" y="172.7">CON4</text>
<text x="53.1" y="168.8">100nF</text>
<text x="60.7" y="168.4">10uF</text>
<text x="82" y="169">LM1117-33</text>
<text x="101.7" y="168.4">10uF</text>
<text x="110.8" y="168.8">C7</text>
<text x="110.8" y="170.7">100nF</text>
<text x="131.3" y="168.8">33nF/6.3V</text>
<text x="171" y="173.7">0</text>
<text x="171.9" y="170.9">R32</text>
<text x="176.6" y="169.9">R33</text>
<text x="176.6" y="171.8">100K</text>
<text x="224.5" y="169.9">RST</text>
<text x="224.5" y="173.7">SW-PB</text>
<text x="17.7" y="176.4">H1</text>
<text x="32.6" y="176.4">H5</text>
<text x="17.7" y="182">CON1</text>
<text x="17.7" y="183.9">H2</text>
<text x="32.6" y="182">CON1</text>
<text x="32.6" y="185.7">H6</text>
<text x="91.3" y="182.4">R1</text>
<text x="91.3" y="185.4">330</text>
<text x="17.7" y="189.5">CON1</text>
<text x="17.7" y="191.3">H3</text>
<text x="32.6" y="191.3">CON1</text>
<text x="17.7" y="197.8">H4</text>
<text x="17.7" y="196.9">CON1</text>
<text x="17.7" y="203.4">CON1</text>
</g>
<g font-size="1.6" fill="#000080">
<text x="96.9" y="97.3">(male)</text>
<text x="101.3" y="179.7">Pow</text>
<text x="103.8" y="179.7">er</text>
<text x="101.3" y="186.5">RED</text>
</g>
<g font-size="1.3" fill="#800000">
<text x="207.7" y="64.9">USB_D-</text>
<text x="32.6" y="68.6">TXD0</text>
<text x="32.6" y="70.4">RXD0</text>
<text x="71.7" y="68.6">RSTXD0</text>
<text x="71.7" y="70.4">RSRXD0</text>
<text x="207.7" y="66.7">USB_D+</text>
<text x="32.6" y="74.2">nRTS0</text>
<text x="32.6" y="76">nCTS0</text>
<text x="71.7" y="74.2">RSRTS0</text>
<text x="71.7" y="76">RSCTS0</text>
<text x="112.7" y="80.7">RSTXD0</text>
<text x="112.7" y="82.5">RSCTS0</text>
<text x="112.7" y="84.4">RSRXD0</text>
<text x="112.7" y="86.3">RSRTS0</text>
<text x="180.7" y="90.9">USB_EN</text>
<text x="180.7" y="98.3">PDN0</text>
<text x="180.7" y="100.2">PDP0</text>
<text x="28.9" y="113.2">RXD0</text>
<text x="28.9" y="111.4">TXD0</text>
<text x="47.5" y="113.2">RXD1</text>
<text x="47.5" y="111.4">TXD1</text>
<text x="65.2" y="113.2">RXD2</text>
<text x="65.2" y="111.4">TXD2</text>
<text x="28.9" y="115.1">VDD5V</text>
<text x="28.9" y="116.9">GND</text>
<text x="47.5" y="116.9">GND</text>
<text x="47.5" y="115.1">VDD5V</text>
<text x="65.2" y="116.9">GND</text>
<text x="65.2" y="115.1">VDD5V</text>
<text x="30.7" y="147.6">VDD5V</text>
<text x="30.7" y="151.3">VDDIN</text>
<text x="13" y="165.3">GND</text>
<text x="13" y="167.2">GND</text>
<text x="13" y="163.4">VDDIN</text>
<text x="13" y="169">VDD5V</text>
</g>
<text font-size="1.1" fill="#000080" x="223.5" y="77.4">USB(HOST)SOCKET</text>
</svg>
